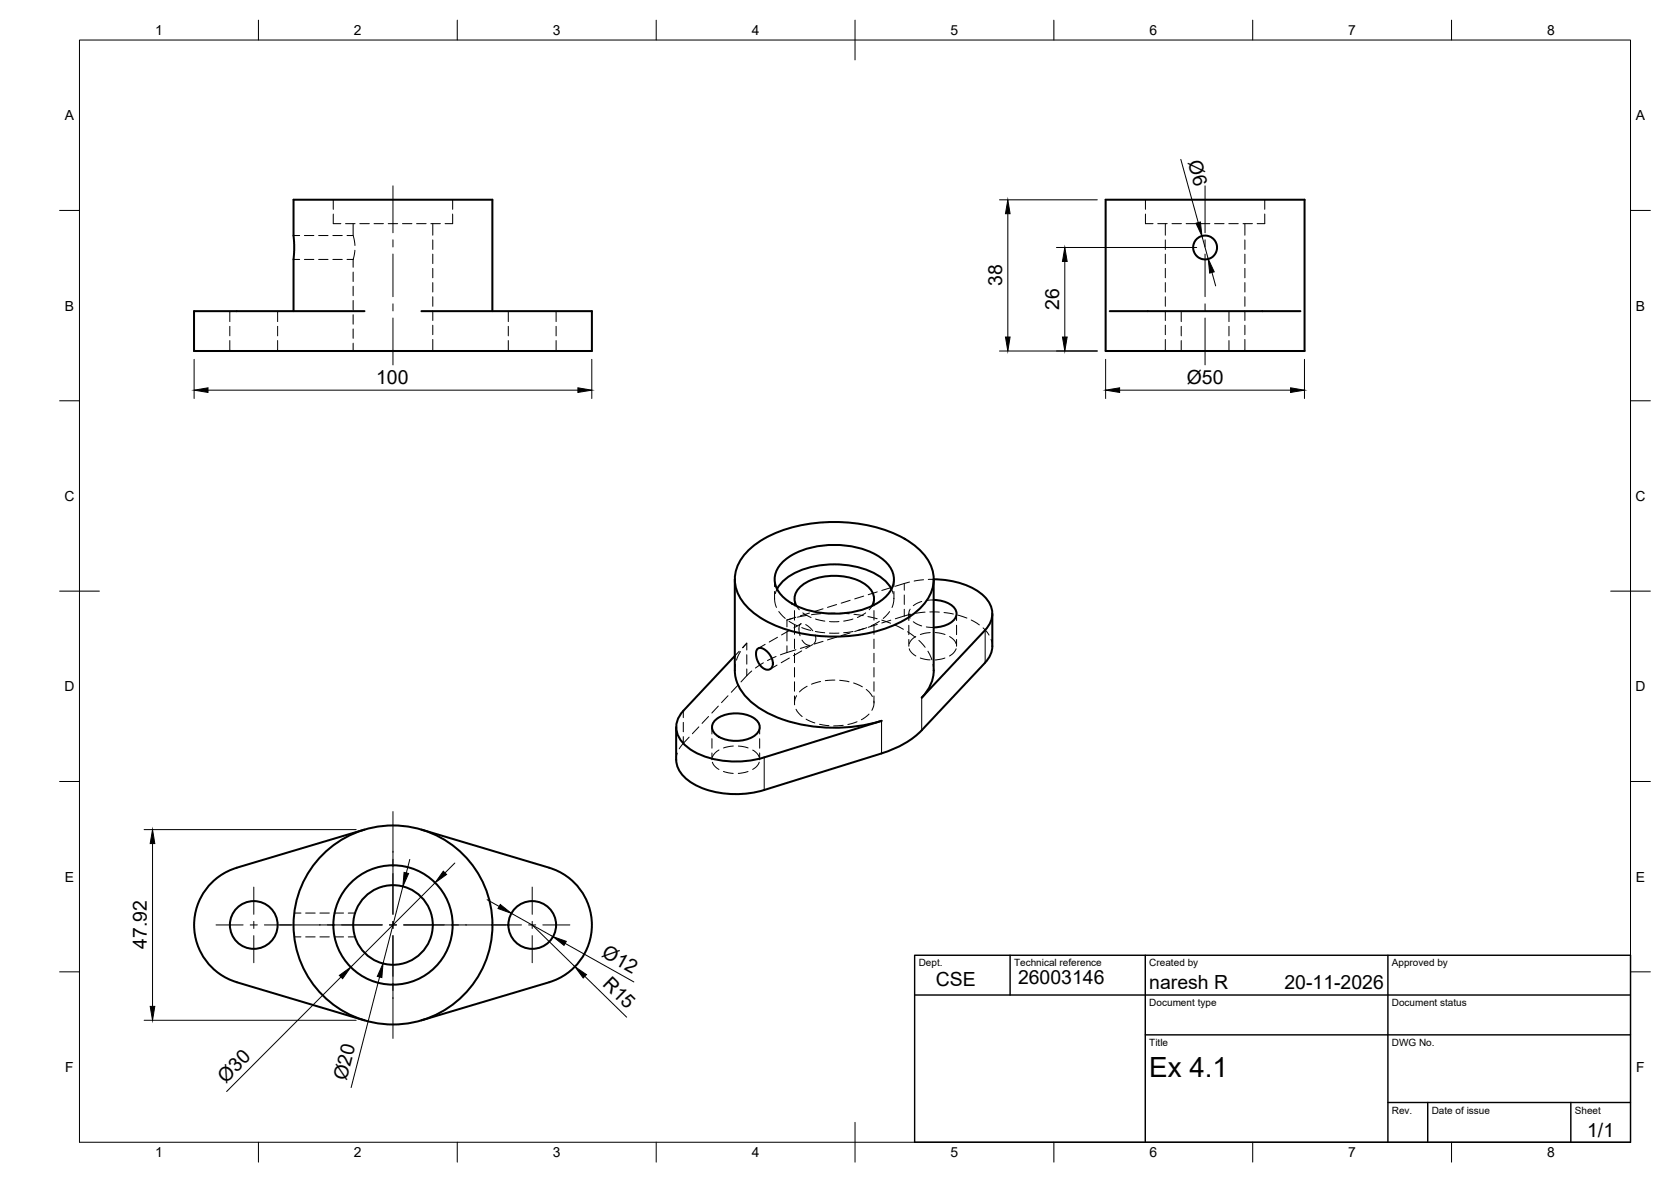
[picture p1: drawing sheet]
<svg xmlns="http://www.w3.org/2000/svg" width="420mm" height="297mm" viewBox="0 0 420 297" stroke-linecap="round" stroke-linejoin="round" font-family="sans-serif">
<!-- layer: Hidden -->
<g fill="none" stroke="#000" stroke-width=".25">
<path d="M73.8 59.2h1.6M76.5 59.2h2.4M80.1 59.2h2.4M83.7 59.2h2.4M83.8 53.8v2.4h1.9M83.8 50.2v2.4M86.9 56.2h2.4M88.8 56.2v3h-1.6M88.9 59.4l.4 2.3M90.5 56.2h2.4M94 56.2h2.4M97.6 56.2h2.4"/>
<path d="M101.2 56.2h2.4M104.8 56.2h2.3M108.3 56.2h2.4M108.8 56.2v2.9M113.8 53.8v2.4h-1.9M113.8 50.2v2.4M288 53.8v2.4h1.9M288 50.2v2.4M291.1 56.2h2.4M293 56.2v2.9M294.7 56.2h2.4M298.2 56.2h2.4"/>
<path d="M301.8 56.2h2.4M305.4 56.2h2.4M309 56.2h2.3M312.5 56.2h2.4M313 56.2v2.9M318 53.8v2.4h-1.9M318 50.2v2.4M57.8 78.2v2.6M69.8 78.2v2.6M73.8 65.2h1.6M76.5 65.2h2.4M80.1 65.2h2.4"/>
<path d="M83.7 65.2h2.4M87.2 65.2h1.6M88.8 65.2v2M88.8 68.4v2.3M88.8 71.9v2.4M88.8 75.5v2.4M88.8 79.1v2.4M89.2 62.9l-.4 2.3M108.8 60.3v2.4M108.8 63.9v2.3M108.8 67.4v2.4M108.8 71v2.4"/>
<path d="M108.8 74.6v2.4M108.8 78.2v2.3M127.8 78.2v2.6M139.8 78.2v2.6M293 60.3v2.4M293 63.9v2.3M293 67.4v2.4M293 71v2.4M293 74.6v2.4M293 78.2v2.3M297 78.2v2.6M309 78.2v2.6"/>
<path d="M313 60.3v2.4M313 63.9v2.3M313 67.4v2.4M313 71v2.4M313 74.6v2.4M313 78.2v2.3M57.8 82v2.4M57.8 85.6v2.6M69.8 82v2.4M69.8 85.6v2.6M88.8 82.7v2.3M88.8 86.2v2"/>
<path d="M108.8 81.7v2.4M108.8 85.3v2.9M127.8 82v2.4M127.8 85.6v2.6M139.8 82v2.4M139.8 85.6v2.6M293 81.7v2.4M293 85.3v2.9M297 82v2.4M297 85.6v2.6M309 82v2.4M309 85.6v2.6"/>
<path d="M313 81.7v2.4M313 85.3v2.9M194.8 145.6v1.8M194.8 148.6v1.9M194.8 150.3l.1 1.6 .3 .7M195.4 148l-.5 1.2M195.8 153.7l1.6 1.7M198.4 156.1l2.1 1.2M198.6 158.4l-2.1 1.2M199.8 150.5v1.8M199.8 153.4v2.4M199.8 157v2.4"/>
<path d="M200.1 155.1l-2.2 .7 1.4-.4M200.2 152.3l.8 .9M201.4 156.8l-1.8 1M201.5 156.7l-.1 .1a2.8 2.8 0 0 0-.2 3M201.6 157.7l2.3 .7M201.9 154l2 1.2M202.6 157l1.1 .7 .7 .8M202.8 154.7l-2.3 .4M203.5 154.1l-2.2 .7M205 159.6a2 2 0 0 1-.4 2.2M205 158.7l2.4 .3M205.1 155.6l2.3 .5"/>
<path d="M206.4 154.2l-2.4 .3M206.9 153l-2.2 .7M208.6 159.1h2.3M208.6 156.2h2.3M210 154.1h-2.4M210.4 151.9l-2.3 .7M211.2 154.1l2.3 .1M213.8 150.9l-2.3 .7M213.8 159.1l-2.3 .7M214.5 155.6l-2.4 .5M214.5 158.7l-2.4 .3M214.7 154.4l2.4 .3"/>
<path d="M217.2 149.8l-2.3 .7M217.2 158l-2.3 .7M217.7 154l-2.1 1.2M217.9 157.7l-2.3 .7M218.2 154.9l2.4 .6M219.3 152.3l-.8 .9M219.8 150.5v1.8M219.8 153.4v2.4M219.8 157v2.4M220.6 148.7l-2.3 .7M220.6 156.9l-2.3 .7M221.1 156.1l-2.1 1.2"/>
<path d="M221.7 155.8l2.2 .8M223.7 153.7l-1.6 1.7M224 147.7l-2.3 .7M224 155.9l-2.3 .7M224.2 148l.4 1.2M224.7 150.4l-.1 1.5-.3 .8M224.8 145.6v1.8M224.8 148.6v1.9M225 157.1l2.2 1M228.2 158.8l1.9 1.3M228.5 154.2v1.7M228.5 157.1v2.4"/>
<path d="M228.7 146.3l-3.6 1M228.9 153.1l-.4 1.1 .3 1.1M229.1 154.4l-4 1.1M229.6 156.2l2.2 1.1M230.3 160l-1 .7-.7 1.1M231.8 151.2l-2.2 1M232.2 145.7l-2.4 .3M232.6 153.8l-2.4 .3M232.9 157.6l1.9 .1M233.8 153.8h2.4M233.9 159l-2.5 .5M234.8 150.8l-1.9 .1"/>
<path d="M234.8 145.6h-1.4M235.1 159l2.5 .5M237.4 153.9l2.3 .4M238.8 160l1 .8 .6 1M240.5 154.2v1.7M240.5 157.1v2.4M240.9 154.6l2.2 .7M244.2 155.8l2.1 1.2M247.2 157.8l1.5 1.8M180.6 177.4l-1.6 1.8M183 174.8l-1.6 1.8M184.9 167l-.1 1.5"/>
<path d="M185.5 172.2l-1.6 1.8M185.9 163.7l-1.1 1.1M186.2 163.7l-1 2.2M186.8 162.7l1-1.1-1.1 1.2M189 168.6l-2.7 2.8M191.9 166.6l-2 1.3M192.4 161.9l-1.8 1M195.1 165l-2.1 1M195.4 167.1l-1.7 1.1M195.5 160.2l-2.1 1.1M198.5 165.4l-2.1 1.1M199.8 160.6v2.4"/>
<path d="M199.8 164.2v2.3M199.8 167.8v2.3M199.8 171.3v2.4M199.8 174.9v1.8M200.1 163.3l-3.9 1.3M200.2 178.3l.6 .9 .9 .9M200.3 174.8l-.4 .9-.1 1.4M201.6 163.6l-2.1 1.2M201.7 160.9a2.51 2.51 0 0 0 1.8 1.3M202.9 172.5l-1.9 1.4M203.5 162.2l-2.2 .7M204.3 162l-1.7 1"/>
<path d="M206.3 171.3l-2.3 .6M206.9 161.2l-2.2 .7M209.9 170.9l-2.4 .2M210.4 160.1l-2.3 .7M211.1 170.9l2.4 .4M214.6 171.6l2.2 1M217.8 173.3l1.1 1 .5 .8M218.5 179.5l-1.9 1.4M219.7 176.2v1.2l-.5 1.1M219.8 160.6v2.4M219.8 164.2v2.3M219.8 167.8v2.3"/>
<path d="M219.8 171.3v2.4M219.8 174.9v1.8M228.5 160.7v1.7M228.6 163l.8 1.2 .9 .7M231 160.9l1.6 1.8M231.4 165.4l2.5 .4M233.3 163.6l1 2.2M234.6 166.9l.2 1.6M237.6 165.4l-2.5 .4M240.4 163l-.5 .9-1.2 1M240.5 160.7v1.7M249.2 160.7l.3 1.7"/>
<path d="M170.3 189.3l-.3 1.6M173.3 185.3l-2.5 2.9M175.7 182.7l-1.6 1.7M178.2 180.1l-1.7 1.7M179 182.7v1.8M179 185.6v2.4M179 189.2v1.7M179.1 191.5l.5 .9 1.2 1M180.8 188.5l-1 .7-.7 1.1M181.9 193.9l2.5 .5M184.4 187.5l-2.5 .5M185.7 187.5l2.4 .5"/>
<path d="M188.1 193.9l-2.5 .5M189.3 188.5l1 .8 .6 1M190.9 191.5l-.5 1-1.1 .9M191 182.7v1.8M191 185.6v2.4M191 189.2v1.7M202.7 180.7l2.2 1M206.1 182l2.3 .4M212 182.3l-2.4 .1M215.5 181.4l-2.3 .7M74 235.4h1.7M74 229.5h1.7"/>
<path d="M76.9 235.4h2.3M76.9 229.5h2.3M80.4 235.4h2.4M80.4 229.5h2.4M84 235.4h2.4M84 229.5h2.4M87.6 235.4h1.7M87.6 229.5h1.7"/>
</g>
<!-- layer: Visible -->
<g fill="none" stroke="#000" stroke-width=".51">
<path d="M278 50.2h50v38h-50zM73.8 78.2v-13.1l.2-2.2-.2-12.7h50v28M91.7 78.2h-42.9v10h100v-10h-42.8M279 78.2h48M187.8 138.7a28.5 28.5 0 0 1 16.9-7.2 38.3 38.3 0 0 1 22.8 3.9 14 14 0 0 1 7.1 8.2 10 10 0 0 1-4.1 10 32.1 32.1 0 0 1-19.7 6.4 35.6 35.6 0 0 1-20.3-5.3 11.2 11.2 0 0 1-5.7-9.8 10.1 10.1 0 0 1 3-6.2zM184.8 145.6v22.9a12 12 0 0 0 6.4 9.7 38.2 38.2 0 0 0 26 4l4.5-1-29.5 9.1a23.1 23.1 0 0 1-18.9-2.2 6.1 6.1 0 0 1-2.7-7.7l1.2-1.8M195.4 148a13.7 13.7 0 0 1 9.9-5.8 22.5 22.5 0 0 1 16.1 2.8 8.6 8.6 0 0 1 2.8 3M197 141a20.2 20.2 0 0 1 15.1-4 17.2 17.2 0 0 1 11.2 4.9 5.6 5.6 0 0 1-.8 8.2 20.2 20.2 0 0 1-15 4 17.2 17.2 0 0 1-11.3-4.8 5.6 5.6 0 0 1 .8-8.3zM200.3 152.2a4 4 0 0 1 1.7-5.4 15.2 15.2 0 0 1 15.5 0 4 4 0 0 1 1.8 5.4M234.8 145.6a18.7 18.7 0 0 1 12.7 4.3 5.6 5.6 0 0 1 .2 8.4l-15.9 17a10.1 10.1 0 0 0 3-6.8zM234.8 150.8a5.9 5.9 0 0 1 5.6 2.8 2.83 2.83 0 0 1-1.9 3.2 8.8 8.8 0 0 1-3.7 .9M249.5 154.2v8.8l-.3 1.2-.6 1.2-16.8 18.1"/>
<path d="M184.8 164.8l-13 13.8M190.5 163.1a1.94 1.94 0 0 1 2.5 .8l.8 1 .4 1.1a1.51 1.51 0 0 1-.2 1.8 1.51 1.51 0 0 1-1.8 .3l-1-.8-.8-1.6-.3-1.7zM170 182.7v8.2a7.3 7.3 0 0 0 4 5.9 23.5 23.5 0 0 0 18.2 1.7l29.5-9.2a23.6 23.6 0 0 0 10.1-5.8M180.1 180.8a8.9 8.9 0 0 1 9.9 0 2.49 2.49 0 0 1 1 2.4 2.49 2.49 0 0 1-1.7 2 9.1 9.1 0 0 1-9.2-.5 2.36 2.36 0 0 1 0-3.9zM91.7 208.5l-32.2 9.6a15 15 0 0 0-10.7 14.3 15 15 0 0 0 10.7 14.4M106 208.5l32.1 9.6a15 15 0 0 1 10.7 14.3 15 15 0 0 1-10.7 14.4M59.5 246.8l32.2 9.6M138.1 246.8l-32.1 9.6"/>
<circle cx="303" cy="62.2" r="3"/>
<circle cx="63.8" cy="232.4" r="6"/>
<circle cx="98.8" cy="232.4" r="25"/>
<circle cx="98.8" cy="232.4" r="10"/>
<circle cx="98.8" cy="232.4" r="15"/>
<circle cx="133.8" cy="232.4" r="6"/>
</g>
<!-- layer: Hidden Narrow -->
<path d="M197.9 155.8v1.7M197.9 158.7v2.4M227.4 146.6v1.7M227.4 149.5v2.4M227.4 153.1v1.7M171.8 178.6v1.7M187.8 161.6v1.8M187.8 164.5v2.4M187.8 168.1v1.7M197.9 162.3v1.7M171.8 181.5v2.4M171.8 185.1v1.7" fill="none" stroke="#000" stroke-width=".25"/>
<!-- layer: Visible Narrow -->
<path d="M247.7 158.3v8.2M231.8 175.3v8.2M192.2 190.3v8.2M221.7 181.2v8.1" fill="none" stroke="#000" stroke-width=".25"/>
<!-- layer: BORDER -->
<g fill="none" stroke="#000" stroke-width=".25">
<path d="M20 10.1h390v276.9h-390zM65 5.1v5M115 5.1v5M165 5.1v5M215 5.1v10M265 5.1v5M315 5.1v5M365 5.1v5M15 52.9h5M410 52.9h5M15 100.7h5M410 100.7h5"/>
<path d="M15 148.6h10M405 148.6h10M15 196.4h5M410 196.4h5M15 244.2h5M410 244.2h5M65 287v5M115 287v5M165 287v5M215 282.1v9.9M265 287v5M315 287v5"/>
<path d="M365 287v5"/>
</g>
<!-- layer: TITLEBLOCK -->
<path d="M230 240.1h180v46.9h-180zM230 250h180M254 240.1v9.9M288 240.1v46.9M349 240.1v46.9M288 260.1h122M349 277.1h61M359 277.1v9.9M395 277.1v9.9" fill="none" stroke="#000" stroke-width=".36"/>
<!-- layer: Smart Centers -->
<g fill="none" stroke="#000" stroke-width=".25">
<path d="M98.8 46.7v11.8M303 46.7v11.8M98.8 60.3v1.8M98.8 63.8v10.8M98.8 76.4v1.7M98.8 79.9v11.8M303 60.3v1.8M303 63.8v10.8M303 76.4v1.7M303 79.9v11.8M98.8 203.9v25.9M54.3 232.4h6.8"/>
<path d="M62.9 232.4h1.8M63.8 222.9v6.9M63.8 231.5v1.8M63.8 235.1v6.8M66.5 232.4h29.6M97.9 232.4h1.8M98.8 231.5v1.8M98.8 235.1v25.8M101.5 232.4h29.6M132.9 232.4h1.8M133.8 222.9v6.9M133.8 231.5v1.8"/>
<path d="M133.8 235.1v6.8M136.5 232.4h6.8"/>
</g>
<!-- layer: FD_Dimensions -->
<g fill="none" stroke="#000" stroke-width=".25">
<path d="M251.3 50.2h24.6M253.4 53.7v31M296.9 40.1l4.4 15.8M302.2 59.3l1.6 5.8M265.6 62.2h35.3M267.7 65.7v19M304.7 68.5l1 3.3M48.8 90.3v9.8M52.3 98.1h93M148.8 90.3v9.8M251.3 88.2h24.6M278 90.3v9.8"/>
<path d="M281.5 98.1h43M328 90.3v9.8M36.2 208.5h53.4M38.4 212v40.9M103 216l-.8 3.4M114.4 216.9l-2.5 2.5M101.3 222.8l-5 19.3M109.4 221.8l-21.2 21.2M122.5 226.1l3 1.7M128.6 229.5l10.4 5.9M133.8 232.4l10.7 10.5M142.1 237.1l17.3 9.7"/>
<path d="M36.2 256.4h53.4M85.7 245.5l-28.7 28.8M95.4 245.5l-7.1 27.8M147 245.3l10.6 10.3"/>
</g>
<g fill="#000" stroke="#000" stroke-width=".25">
<path d="M253.4 50.2l.6 3.5h-1.2zM300.7 56.1l1.1-.3 .4 3.5zM267.7 62.2l.6 3.5h-1.2zM303.8 65.1l1.5 3.2-1.1 .3zM48.8 98.1l3.5-.6v1.1zM145.3 97.5l3.5 .6-3.5 .5zM252.8 84.7h1.2l-.6 3.5zM267.1 84.7h1.2l-.6 3.5zM278 98.1l3.5-.6v1.1zM324.5 97.5l3.5 .6-3.5 .5zM38.4 208.5l.5 3.5h-1.1zM101.6 219.2l1.1 .3-1.4 3.3z"/>
<path d="M111.5 218.9l.8 .9-2.9 2zM125.8 227.3l2.8 2.2-3.4-1.2zM139 235.4l3.4 1.2-.6 1zM37.8 252.9h1.1l-.5 3.5zM85.3 245.1l2.9-2.1-2.1 2.9zM96.3 242.1l-.3 3.6-1.1-.3zM144.5 242.9l3 2-.9 .9z"/>
</g>
<text font-size="7" x="289" y="270.6">Ex 4.1</text>
<g font-size="4.9">
<text x="298.7" y="40.8" transform="rotate(75 298.7 40.8)">Ø6</text>
<text x="251.9" y="71.9" transform="rotate(-90 251.9 71.9)">38</text>
<text x="266.3" y="77.9" transform="rotate(-90 266.3 77.9)">26</text>
<text x="94.6" y="96.6">100</text>
<text x="298.4" y="96.5">Ø50</text>
<text x="36.9" y="238.5" transform="rotate(-90 36.9 238.5)">47.92</text>
<text x="151.1" y="240.3" transform="rotate(29 151.1 240.3)">Ø12</text>
<text x="151.3" y="247.5" transform="rotate(44 151.3 247.5)">R15</text>
<text x="235.3" y="247.7">CSE</text>
<text x="256" y="247.2">26003146</text>
<text x="289" y="248.5">naresh R</text>
<text x="323" y="248.5">20-11-2026</text>
<text x="56.7" y="272.4" transform="rotate(-45 56.7 272.4)">Ø30</text>
<text x="87.1" y="271.8" transform="rotate(-76 87.1 271.8)">Ø20</text>
<text x="399.1" y="285.7">1/1</text>
</g>
<g font-size="3.5">
<text x="39" y="8.8">1</text>
<text x="89" y="8.8">2</text>
<text x="139" y="8.8">3</text>
<text x="189" y="8.8">4</text>
<text x="239" y="8.8">5</text>
<text x="289" y="8.8">6</text>
<text x="339" y="8.8">7</text>
<text x="389" y="8.8">8</text>
<text x="16.3" y="30.2">A</text>
<text x="411.3" y="30.2">A</text>
<text x="16.3" y="78">B</text>
<text x="411.3" y="78">B</text>
<text x="16.2" y="125.9">C</text>
<text x="411.2" y="125.9">C</text>
<text x="16.2" y="173.7">D</text>
<text x="411.2" y="173.7">D</text>
<text x="16.3" y="221.6">E</text>
<text x="411.3" y="221.6">E</text>
<text x="16.4" y="269.4">F</text>
<text x="411.4" y="269.4">F</text>
<text x="39" y="290.8">1</text>
<text x="89" y="290.8">2</text>
<text x="139" y="290.8">3</text>
<text x="189" y="290.8">4</text>
<text x="239" y="290.8">5</text>
<text x="289" y="290.8">6</text>
<text x="339" y="290.8">7</text>
<text x="389" y="290.8">8</text>
</g>
<g font-size="2.5">
<text x="231" y="242.9">Dept.</text>
<text x="255" y="242.9">Technical reference</text>
<text x="289" y="242.9">Created by</text>
<text x="350" y="242.9">Approved by</text>
<text x="289" y="252.8">Document type</text>
<text x="350" y="252.8">Document status</text>
<text x="289" y="262.9">Title</text>
<text x="350" y="262.9">DWG No.</text>
<text x="350" y="279.9">Rev.</text>
<text x="360" y="279.9">Date of issue</text>
<text x="396" y="279.9">Sheet</text>
</g>
</svg>
